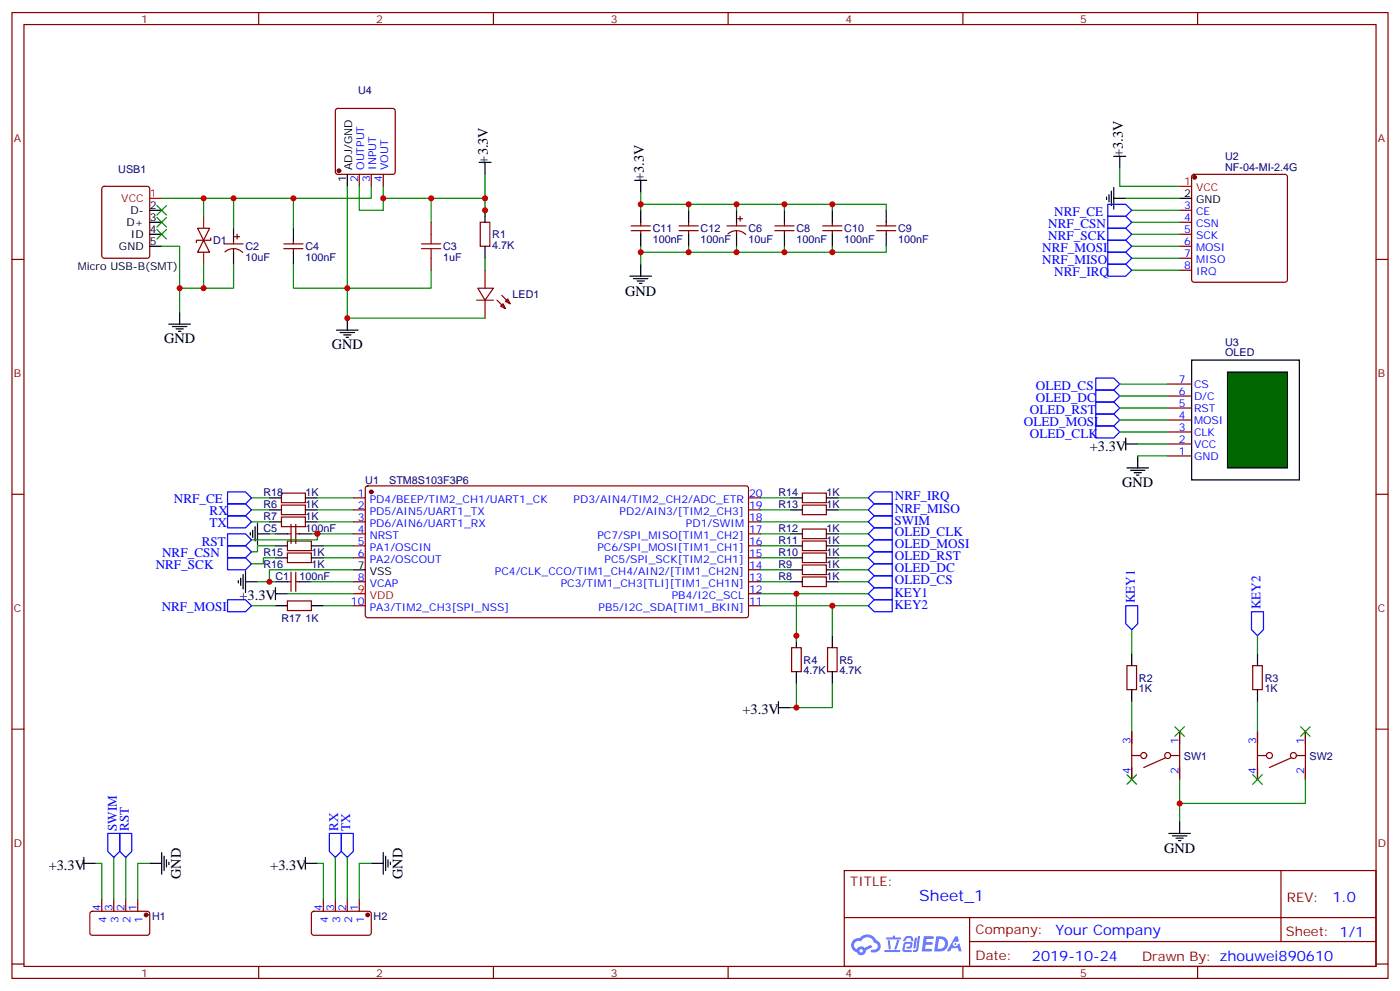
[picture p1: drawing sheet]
<svg xmlns="http://www.w3.org/2000/svg" width="412mm" height="292mm" viewBox="0 0 412 292" stroke-linecap="round" stroke-linejoin="round" font-family="sans-serif">
<g fill="none" stroke="#870000" stroke-width=".35">
<path d="M3.5 3.7h405.4v284.3h-405.4zM7.1 7.2h398.2v277.3h-398.2zM76.2 3.7v3.5M145.3 3.7v3.5M214.5 3.7v3.5M283.6 3.7v3.5M352.8 3.7v3.5M3.5 76.4h3.6M405.3 76.4h3.6M3.5 145.5h3.6M405.3 145.5h3.6M3.5 214.7h3.6"/>
<path d="M405.3 214.7h3.6M248.7 256.3h156.6v28.2h-156.6zM377.3 256.3v20.9M248.7 270.1h156.5M285.6 277.2h119.6M285.6 270.1v14.2M3.5 283.8h3.6M76.2 284.5v3.5M145.3 284.5v3.5M214.5 284.5v3.5M283.6 284.5v3.5M352.8 284.5v3.5"/>
<path d="M405.3 283.8h3.6"/>
</g>
<g fill="#5487ff">
<path d="M272.1 275.6h2.6l.3 .2-.1 .6h-2l-.1 1h1.6l.4 .4-.4 .3h-1.7l-.2 1.2 1.8 .1 .3 .3-.2 .4h-2.9z"/>
<path d="M281.4 275.7h.7l.4 1.3-.7 .3a.74 .74 0 0 0-1.1 .3 .74 .74 0 0 0 .5 1.1 .74 .74 0 0 0 .9-.7l.5-.3 .7 2.4h-.9l-.2-1h-1.9l-.5 1h-.9z"/>
<path d="M269.5 276.1h.6l-.4 2.9a.31 .31 0 0 1-.3 .3 .31 .31 0 0 1-.3-.3z"/>
<path d="M270.4 275.6h.6l-.5 4a.89 .89 0 0 1-.7 .7 .89 .89 0 0 1-.9-.3l1-.5z"/>
<path d="M266.8 275.8l.6-.2 1.2 .1 .5 1.3-.6 .1-.4-.9-1 .1a.95 .95 0 0 1-1 .8l-.1-.2z"/>
<path d="M266.4 277.5l1.8-.2a1.04 1.04 0 0 1 .6 1.1 1.04 1.04 0 0 1-.8 .9h-.7a.29 .29 0 0 1-.3-.4 .29 .29 0 0 1 .3-.2h.7l.2-.8h-1.4l-.4 1.7 1.9 .1a.29 .29 0 0 1 .3 .3 .29 .29 0 0 1-.3 .3h-2l-.4-.3 .2-2.1z"/>
<path d="M260.5 279.7h4.4a.3 .3 0 0 1 .3 .3 .3 .3 0 0 1-.3 .3h-4.3z"/>
<path d="M264.3 276.8h.6l-.5 1.6a1.02 1.02 0 0 1-.7 1.2l-.2-.3z"/>
<path d="M261.5 276.8h.6l.3 2.4-.3 .3-.3-.2z"/>
<path d="M261.1 276h1.9l.2-.5h.5l-.1 .5h1.5a.29 .29 0 0 1 .3 .3 .29 .29 0 0 1-.3 .3h-3.9z"/>
<path d="M275.8 275.6l-.6 4.5h1.4a2.27 2.27 0 0 0 2.7-2.3 2.27 2.27 0 0 0-2.7-2.2zM276.6 276.4a1.5 1.5 0 0 1 1.8 1.6 1.5 1.5 0 0 1-1.9 1.3h-.3z"/>
<path d="M251.4 276.8a2.09 2.09 0 0 0 1 3.5 1.37 1.37 0 0 0 1.5 .9 1.37 1.37 0 0 0 1.1-1.4l2-1-.5-.7-1.8 1a1.4 1.4 0 0 0-2.3 .4 1.32 1.32 0 0 1-.6-1.9 1.32 1.32 0 0 1 1.9-.4 2.02 2.02 0 0 1 2-1.3 2.02 2.02 0 0 1 1.8 1.6 1.09 1.09 0 0 1 1.1 1.4 1.09 1.09 0 0 1-1.6 .7 .41 .41 0 0 0-.5 .3 .41 .41 0 0 0 .4 .5 1.89 1.89 0 0 0 2.4-1.2 1.89 1.89 0 0 0-1.2-2.4 2.98 2.98 0 0 0-5-.6l-1 .1zM253.2 279.9a.52 .52 0 0 1 1 0 .52 .52 0 0 1-1 0z"/>
<circle cx="281.4" cy="277.9" r=".28"/>
</g>
<g fill="none" stroke="#870000" stroke-width=".35">
<path d="M351.2 51.5l.5-.2h26.8l.5 .2 .2 .5v30.4l-.2 .5-.5 .2h-26.8l-.5-.3-.2-.4v-30.4zM66 71.8h5.6M66.3 74.2a3.8 3.8 0 0 1 5.2 .1M68.8 70.7v1.1M68.8 73.2v1.1M69.1 69.7h1.5M69.8 69v1.4M83.6 71.8h5.7M83.6 73.2h5.7M86.4 70.7v1.1M86.4 73.2v1.1M127 65.4v3.6"/>
<path d="M127 76v3.6M141.5 65.4h2.8v7.1h-2.8zM142.9 79.6v5.2M214.1 66.5h5.7M214.4 68.9a3.8 3.8 0 0 1 5.3 .1M217 65.4v1.1M217 67.9v1.1M217.3 64.4h1.4M218 63.7v1.4M228.2 66.5h5.7M228.2 67.9h5.7M231.1 65.4v1.1"/>
<path d="M231.1 67.9v1.1M347.5 61.9h3.5M347.5 65.4h3.5M347.5 69h3.5M347.5 72.5h3.5M347.5 76h3.5M347.5 79.6h3.5M140.4 88.4h4.9M140.8 84.8h4.5l-2.4 3.6zM142.9 88.4v5.3M146.4 88.4l2.5 2.4M147.5 90.1l.7-.7 .7 1.4z"/>
<path d="M147.8 87l2.5 2.4M149.6 88l.7 1.4-1.4-.7zM84.7 157.2h1M85.7 154.3v5.7M87.1 157.2h1.1M87.1 154.3v5.7M104.1 146.6h3.5M104.1 150.1h3.5M104.1 153.6h3.5M104.1 157.2h3.5M107.8 143.3l.5-.2h111.8l.4 .7-.1 37.6-.6 .5-111.8-.1-.4-.6v-37.4zM220.5 146.6h3.5"/>
<path d="M220.5 150.1h3.5M220.5 153.6h3.5M220.5 157.2h3.5M84.7 171.3h1M85.7 168.5v5.6M87.1 171.3h1.1M87.1 168.5v5.6M104.1 160.7h3.5M104.1 164.2h3.5M104.1 171.3h3.5M104.1 178.3h3.5M220.5 160.7h3.5"/>
<path d="M220.5 164.2h3.5M220.5 171.3h3.5M220.5 178.3h3.5M220.5 174.8h3.5M220.5 167.7h3.5M233.2 190.7h2.8v7h-2.8zM243.8 190.7h2.8v7h-2.8zM332 196h2.8v7h-2.8zM369 196h2.8v7h-2.8zM333.4 215.4v14.1M347.5 215.4v14.1M370.4 215.4v14.1"/>
<path d="M384.5 215.4v14.1M333.4 222.4h2.4M343.3 223.1l-6.4 2.9M345 222.4h2.5M370.4 222.4h2.5M380.3 223.1l-6.4 2.9M382.1 222.4h2.4M26.7 268.5l.5-.2h16.5l.4 .7-.1 5.9-.6 .4h-16.5l-.4-.7v-5.6zM30 264.8v3.5M33.5 264.8v3.5M37 264.8v3.5M40.6 264.8v3.5"/>
<circle cx="336.9" cy="222.4" r=".88"/>
<circle cx="344" cy="222.4" r=".88"/>
<circle cx="373.9" cy="222.4" r=".88"/>
<circle cx="381" cy="222.4" r=".88"/>
</g>
<g fill="#870000" stroke="#870000" stroke-width=".35">
<circle cx="109.4" cy="144.8" r=".53"/>
<circle cx="43" cy="269.3" r=".53"/>
<circle cx="351.9" cy="52.2" r=".53"/>
</g>
<g fill="none" stroke="#000" stroke-width=".35">
<path d="M347.5 58.4h3.5M68.8 67.2v3.5M68.8 74.3v3.5M86.4 67.2v3.5M86.4 74.3v3.5M142.9 61.9v3.5M142.9 72.5v3.5M217 61.9v3.5M217 69v3.5M231.1 61.9v3.5M231.1 69v3.5M351 106h31.8v35.3h-31.8z"/>
<path d="M81.1 157.2h3.6M88.2 157.2h3.5M81.1 171.3h3.6M88.2 171.3h3.5M104.1 167.7h3.5M234.6 187.1v3.6M234.6 197.7v3.6M245.2 187.1v3.6M245.2 197.7v3.6M333.4 192.4v3.6M370.4 192.4v3.6M333.4 203v3.6"/>
<path d="M370.4 203v3.6"/>
</g>
<path d="M347.5 54.9h3.5M104.1 174.8h3.5" fill="none" stroke="#f00" stroke-width=".35"/>
<path d="M124.2 73.2h5.6M124.2 71.8h5.6M127 69v2.8M127 73.2v2.8" fill="none" stroke="#a10000" stroke-width=".35"/>
<path d="M361.6 109.5h17.6v28.3h-17.6z" fill="#060" stroke="#000" stroke-width=".35"/>
<g fill="none" stroke="#870000" stroke-width=".35">
<path d="M99 32.1l.5-.2h16.2l.5 .2 .2 .5v18l-.2 .5-.5 .2h-16.2l-.5-.2-.2-.5v-18zM30.2 55.1l.5-.2h12.7l.6 .4 .1 20-.5 .7h-12.9l-.7-.4v-20zM105.8 51.3v3.6M109.4 51.3v3.6M112.9 51.3v3.6M58.2 67.2h3.5l-1.7 3.5zM60 70.7l1.7 3.6h-3.5zM62.1 70v.7h-4.2v.7M185.9 66.5h5.7M185.9 67.9h5.7M188.7 65.4v1.1M188.7 67.9v1.1"/>
<path d="M200 66.5h5.7M200 67.9h5.7M202.8 65.4v1.1M202.8 67.9v1.1M242.4 66.5h5.6M242.4 67.9h5.6M245.2 65.4v1.1M245.2 67.9v1.1M258.2 66.5h5.7M258.2 67.9h5.7M261.1 65.4v1.1M261.1 67.9v1.1"/>
<path d="M344 116.6h7M344 113.1h7M344 134.2h7M344 130.7h7M344 127.2h7M344 123.6h7M344 120.1h7M82.9 148.7h7.1v2.8h-7.1zM82.9 152.2h7.1v2.8h-7.1zM82.9 145.2h7.1v2.8h-7.1zM84.7 159.3h7v2.8h-7zM236.4 159.3h7v2.8h-7z"/>
<path d="M236.4 155.8h7v2.8h-7zM236.4 148.7h7v2.8h-7zM236.4 145.2h7v2.8h-7zM84.7 162.8h7v2.8h-7zM84.7 176.9h7v2.8h-7zM236.4 169.9h7v2.8h-7zM236.4 166.3h7v2.9h-7zM236.4 162.8h7v2.8h-7zM92 268.5l.4-.2h16.5l.5 .7-.1 5.9-.6 .4h-16.5l-.5-.7v-5.6zM95.2 264.8v3.5M98.8 264.8v3.5M102.3 264.8v3.5"/>
<path d="M105.8 264.8v3.5"/>
</g>
<g fill="none" stroke="#000" stroke-width=".35">
<path d="M102.3 51.3v3.6M141.1 47.8h3.5M142.9 47.8v3.5M187 53.1h3.5M188.7 53.1v3.5M326 58v.7M326.7 57.3v2.1M327.4 56.3v4.2M328.1 46h3.5M328.1 58.4h3.5M328.1 55.2v6.4M329.8 46v3.6"/>
<path d="M44.1 61.9h3.5M44.1 65.4h3.5M44.1 69h3.5M44.1 72.5h3.5M188.7 61.9v3.5M188.7 69v3.5M188.7 77.8v3.5M202.8 61.9v3.5M202.8 69v3.5M245.2 61.9v3.5M245.2 69v3.5M261.1 61.9v3.5"/>
<path d="M261.1 69v3.5M49.7 95.4h6.4M50.8 96.1h4.2M51.9 96.8h2.1M52.6 97.5h.7M52.9 91.9v3.5M99.1 97.2h6.4M100.2 97.9h4.2M101.2 98.6h2.2M102 99.3h.7M102.3 93.7v3.5M185.6 81.3h6.3"/>
<path d="M186.6 82h4.3M187.7 82.7h2.1M188.4 83.4h.7M331.6 130.7h3.5M331.6 128.9v3.6M332 137.8h6.3M333 138.5h4.3M334.1 139.2h2.1M334.8 139.9h.7M335.1 134.2v3.6M73.7 156.8v.7M74.4 156.1v2.1"/>
<path d="M75.1 155v4.3M75.8 157.2h3.6M75.8 154v6.3M79.4 150.1h3.5M79.4 153.6h3.5M79.4 146.6h3.5M90 150.1h3.5M90 153.6h3.5M90 146.6h3.5M232.8 150.1h3.6M232.8 157.2h3.6M232.8 146.6h3.6"/>
<path d="M243.4 150.1h3.5M243.4 157.2h3.5M243.4 146.6h3.5M70.2 170.9v.7M70.9 170.2v2.1M71.6 169.2v4.2M72.3 171.3h3.5M72.3 168.1v6.3M81.1 164.2h3.6M81.1 160.7h3.6M81.1 178.3h3.6M81.1 174.8h3.6"/>
<path d="M81.1 173v3.6M91.7 164.2h3.5M91.7 160.7h3.5M91.7 178.3h3.5M232.8 171.3h3.6M232.8 167.7h3.6M232.8 164.2h3.6M232.8 160.7h3.6M243.4 171.3h3.5M243.4 167.7h3.5M243.4 164.2h3.5M243.4 160.7h3.5"/>
<path d="M229.3 208.3h3.5M229.3 206.6v3.5M24.7 254.2h3.5M24.7 252.4v3.5M44.1 254.2h3.5M47.6 251v6.4M48.3 252.1v4.2M49 253.1v2.1M49.7 253.8v.7M90 254.2h3.5M90 252.4v3.5M109.4 254.2h3.5"/>
<path d="M112.9 251v6.4M113.6 252.1v4.2M114.3 253.1v2.1M115 253.8v.7M344.3 245.4h6.4M345.4 246.1h4.2M346.4 246.8h2.1M347.1 247.5h.7M347.5 241.8v3.6"/>
</g>
<g fill="#870000" stroke="#870000" stroke-width=".35">
<circle cx="108.3" cy="269.3" r=".53"/>
<circle cx="99.8" cy="50.3" r=".53"/>
</g>
<path d="M44.1 58.4h3.5" fill="none" stroke="#f00" stroke-width=".35"/>
<path d="M60 63.7v3.5M60 74.3v3.5" fill="none" stroke="#8c2424" stroke-width=".35"/>
<g fill="none" stroke="#00f" stroke-width=".35">
<path d="M326.3 60.1h5.3l1.8 1.8-1.8 1.8h-5.3zM326.3 63.7h5.3l1.8 1.7-1.8 1.8h-5.3zM326.3 67.2h5.3l1.8 1.8-1.8 1.7h-5.3zM326.3 70.7h5.3l1.8 1.8-1.8 1.8h-5.3zM326.3 74.3h5.3l1.8 1.7-1.8 1.8h-5.3zM326.3 77.8h5.3l1.8 1.8-1.8 1.7h-5.3zM322.8 111.3h5.3l1.7 1.8-1.7 1.7h-5.3zM322.8 114.8h5.3l1.7 1.8-1.7 1.8h-5.3zM322.8 118.4h5.3l1.7 1.7-1.7 1.8h-5.3zM322.8 121.9h5.3l1.7 1.7-1.7 1.8h-5.3zM322.8 125.4h5.3l1.7 1.8-1.7 1.7h-5.3zM67 157.2h5.3l1.8 1.7-1.8 1.8h-5.3z"/>
<path d="M67 148.3h5.3l1.8 1.8-1.8 1.8h-5.3zM67 151.9h5.3l1.8 1.7-1.8 1.8h-5.3zM67 144.8h5.3l1.8 1.8-1.8 1.7h-5.3zM255.8 153.6l1.7-1.7h5.3v3.5h-5.3zM255.8 146.6l1.7-1.8h5.3v3.5h-5.3zM255.8 150.1l1.7-1.8h5.3v3.6h-5.3zM255.8 157.2l1.7-1.8h5.3v3.5h-5.3zM67 160.7h5.3l1.8 1.8-1.8 1.7h-5.3zM67 164.2h5.3l1.8 1.8-1.8 1.7h-5.3zM67 176.6h5.3l1.8 1.7-1.8 1.8h-5.3zM255.8 174.8l1.7-1.8h5.3v3.6h-5.3zM255.8 178.3l1.7-1.7h5.3v3.5h-5.3z"/>
<path d="M255.8 171.3l1.7-1.8h5.3v3.5h-5.3zM255.8 167.7l1.7-1.7h5.3v3.5h-5.3zM255.8 164.2l1.7-1.7h5.3v3.5h-5.3zM255.8 160.7l1.7-1.8h5.3v3.6h-5.3zM331.6 178.3h3.5v5.3l-1.7 1.8-1.8-1.8zM368.7 180.1h3.5v5.3l-1.8 1.7-1.7-1.7zM31.7 245.4h3.6v5.2l-1.8 1.8-1.8-1.8zM35.3 245.4h3.5v5.2l-1.8 1.8-1.7-1.8zM97 245.4h3.5v5.2l-1.7 1.8-1.8-1.8zM100.5 245.4h3.6v5.2l-1.8 1.8-1.8-1.8z"/>
</g>
<g fill="none" stroke="#008700" stroke-width=".35">
<path d="M47.6 58.4h38.8v8.8M60 58.4v5.3M68.8 58.4v8.8M102.3 54.9v38.8h40.6M105.8 54.9v7h7.1v-3.5M109.4 54.9v3.5h-23M127 58.4v7M142.9 51.3v7.1h-30v-3.5M142.9 58.4v5.3M188.7 56.6v3.5M329.8 49.6v5.3h17.7M331.6 58.4h15.9"/>
<path d="M47.6 72.5h5.3v19.4M60 77.8v7M68.8 77.8v7h-15.9M86.4 77.8v7h40.6v-5.2M142.9 76v3.6M188.7 61.9v-1.8h14.1v1.8M188.7 72.5v5.3M202.8 60.1h58.3v1.8M202.8 72.5v1.8M217 60.1v1.8M217 72.5v1.8M231.1 60.1v1.8"/>
<path d="M231.1 72.5v1.8M245.2 60.1v1.8M245.2 72.5v1.8M261.1 72.5v1.8h-72.4M333.4 69h14.1M333.4 61.9h14.1M333.4 65.4h14.1M333.4 72.5h14.1M333.4 76h14.1M333.4 79.6h14.1M329.8 113.1h14.2M329.8 116.6h14.2"/>
<path d="M329.8 120.1h14.2M329.8 123.6h14.2M329.8 127.2h14.2M335.1 130.7h8.9M335.1 134.2h8.9M74.1 153.6h5.3M74.1 150.1h5.3M74.1 146.6h5.3M79.4 157.2h1.7M91.7 157.2h1.8M93.5 153.6h10.6M93.5 150.1h10.6"/>
<path d="M93.5 146.6h10.6M104.1 157.2h-10.6v1.7h-19.4M224 153.6h31.8M224 150.1h8.8M224 157.2h8.8M224 146.6h8.8M246.9 150.1h8.9M246.9 157.2h8.9M246.9 146.6h8.9M74.1 178.3h7M75.8 171.3h5.3M81.1 160.7h-5.3v1.8h-1.7"/>
<path d="M81.1 164.2h-3.5v1.8h-3.5M84.7 174.8h19.4M91.7 171.3h12.4M95.2 178.3h8.9M95.2 164.2h8.9M95.2 160.7h8.9M104.1 167.7h-24.7v3.6M224 174.8h31.8M224 171.3h8.8M224 178.3h31.8M224 167.7h8.8M224 164.2h8.8"/>
<path d="M224 160.7h8.8M234.6 174.8v14.1M245.2 178.3v8.8M246.9 171.3h8.9M246.9 167.7h8.9M246.9 164.2h8.9M246.9 160.7h8.9M333.4 185.4v7M370.4 187.1v5.3M234.6 201.3v7h-1.8M245.2 201.3v7h-10.6M333.4 206.6v8.8"/>
<path d="M370.4 206.6v8.8M347.5 229.5v12.3M384.5 229.5v7h-37M28.2 254.2h1.8v10.6M33.5 252.4v12.4M37 252.4v12.4M44.1 254.2h-3.5v10.6M93.5 254.2h1.7v10.6M98.8 252.4v12.4M102.3 252.4v12.4M109.4 254.2h-3.6v10.6"/>
</g>
<g fill="#c00">
<circle cx="60" cy="84.8" r=".88"/>
<circle cx="234.6" cy="208.3" r=".88"/>
<circle cx="231.1" cy="74.3" r=".88"/>
<circle cx="202.8" cy="74.3" r=".88"/>
<circle cx="217" cy="60.1" r=".88"/>
<circle cx="245.2" cy="60.1" r=".88"/>
<circle cx="202.8" cy="60.1" r=".88"/>
<circle cx="231.1" cy="60.1" r=".88"/>
<circle cx="188.7" cy="74.3" r=".88"/>
<circle cx="217" cy="74.3" r=".88"/>
<circle cx="245.2" cy="74.3" r=".88"/>
<circle cx="188.7" cy="60.1" r=".88"/>
<circle cx="52.9" cy="84.8" r=".88"/>
<circle cx="102.3" cy="84.8" r=".88"/>
<circle cx="112.9" cy="58.4" r=".88"/>
<circle cx="347.5" cy="236.5" r=".88"/>
<circle cx="79.4" cy="171.3" r=".88"/>
<circle cx="127" cy="58.4" r=".88"/>
<circle cx="142.9" cy="61.9" r=".88"/>
<circle cx="142.9" cy="58.4" r=".88"/>
<circle cx="234.6" cy="187.1" r=".88"/>
<circle cx="102.3" cy="93.7" r=".88"/>
<circle cx="93.5" cy="157.2" r=".88"/>
<circle cx="60" cy="58.4" r=".88"/>
<circle cx="86.4" cy="58.4" r=".88"/>
<circle cx="68.8" cy="58.4" r=".88"/>
<circle cx="234.6" cy="174.8" r=".88"/>
<circle cx="245.2" cy="178.3" r=".88"/>
</g>
<g fill="#c00" stroke="#008700" stroke-width=".35">
<path d="M46.2 60.5l2.8 2.8zM49 60.5l-2.8 2.8z"/>
<path d="M46.2 64l2.8 2.9zM49 64l-2.8 2.9z"/>
<path d="M46.2 67.6l2.8 2.8zM49 67.6l-2.8 2.8z"/>
<path d="M346.1 214l2.8 2.8zM348.9 214l-2.8 2.8z"/>
<path d="M332 228.1l2.8 2.8zM332 230.9l2.8-2.8z"/>
<path d="M383.1 214l2.8 2.8zM383.1 216.8l2.8-2.8z"/>
<path d="M369 228.1l2.8 2.8zM371.8 228.1l-2.8 2.8z"/>
</g>
<text font-size="4.6" fill="#00f" x="270.8" y="265.3">Sheet_1</text>
<g font-size="4.2">
<text x="330.7" y="46.3" transform="rotate(-90 330.7 46.3)">+3.3V</text>
<text x="143.7" y="48.2" transform="rotate(-90 143.7 48.2)">+3.3V</text>
<text x="189.6" y="53.4" transform="rotate(-90 189.6 53.4)">+3.3V</text>
<text x="184.1" y="87.1">GND</text>
<text x="48.3" y="101.1">GND</text>
<text x="97.7" y="102.8">GND</text>
<text x="321" y="132.6">+3.3V</text>
<text x="330.6" y="143.5">GND</text>
<text x="70.6" y="176.7">+3.3V</text>
<text x="218.7" y="210.3">+3.3V</text>
<text x="342.9" y="251">GND</text>
<text x="14.3" y="256.1">+3.3V</text>
<text x="79.6" y="256.1">+3.3V</text>
<text x="53.3" y="258.8" transform="rotate(-90 53.3 258.8)">GND</text>
<text x="118.5" y="258.8" transform="rotate(-90 118.5 258.8)">GND</text>
</g>
<g font-size="4.2" fill="#00f">
<text x="392.5" y="265.6">1.0</text>
<text x="310.9" y="275.1">Your Company</text>
<text x="304" y="282.9">2019-10-24</text>
</g>
<g font-size="3.9" fill="#00f">
<text x="310.5" y="63.5">NRF_CE</text>
<text x="308.8" y="67">NRF_CSN</text>
<text x="308.8" y="70.5">NRF_SCK</text>
<text x="307" y="74.1">NRF_MOSI</text>
<text x="307" y="77.6">NRF_MISO</text>
<text x="310.5" y="81.1">NRF_IRQ</text>
<text x="305.2" y="114.7">OLED_CS</text>
<text x="305.2" y="118.2">OLED_DC</text>
<text x="301.6" y="125.3">OLED_MOSI</text>
<text x="303.4" y="121.8">OLED_RST</text>
<text x="303.4" y="128.8">OLED_CLK</text>
<text x="51.3" y="148.2">NRF_CE</text>
<text x="263.6" y="147.3">NRF_IRQ</text>
<text x="61.7" y="151.7">RX</text>
<text x="61.7" y="155.2">TX</text>
<text x="263.5" y="154.5">SWIM</text>
<text x="263.6" y="150.9">NRF_MISO</text>
<text x="59.4" y="160.7">RST</text>
<text x="263.6" y="161.5">OLED_MOSI</text>
<text x="263.6" y="157.9">OLED_CLK</text>
<text x="45.9" y="167.6">NRF_SCK</text>
<text x="47.8" y="164.1">NRF_CSN</text>
<text x="263.6" y="165">OLED_RST</text>
<text x="263.6" y="172">OLED_CS</text>
<text x="263.6" y="168.5">OLED_DC</text>
<text x="47.6" y="179.9">NRF_MOSI</text>
<text x="263.5" y="175.7">KEY1</text>
<text x="263.5" y="179.2">KEY2</text>
<text x="334.2" y="177.7" transform="rotate(-90 334.2 177.7)">KEY1</text>
<text x="371.3" y="179.4" transform="rotate(-90 371.3 179.4)">KEY2</text>
<text x="34.4" y="244.7" transform="rotate(-90 34.4 244.7)">SWIM</text>
<text x="37.9" y="244.7" transform="rotate(-90 37.9 244.7)">RST</text>
<text x="99.6" y="244.7" transform="rotate(-90 99.6 244.7)">RX</text>
<text x="103.2" y="244.7" transform="rotate(-90 103.2 244.7)">TX</text>
</g>
<g font-size="3.9" fill="#800">
<text x="250.5" y="260.9">TITLE:</text>
<text x="379.1" y="265.6">REV:</text>
<text x="287.4" y="275.1">Company:</text>
<text x="378.7" y="275.7">Sheet: 1/1</text>
<text x="287.4" y="282.8">Date:</text>
<text x="336.4" y="282.8">Drawn By: zhouwei890610</text>
</g>
<g font-size="3.2" fill="#800">
<text x="41.6" y="6.7">1</text>
<text x="110.8" y="6.7">2</text>
<text x="179.9" y="6.7">3</text>
<text x="249.1" y="6.7">4</text>
<text x="318.2" y="6.7">5</text>
<text x="4.1" y="41.8">A</text>
<text x="405.9" y="41.8">A</text>
<text x="4.1" y="110.9">B</text>
<text x="405.9" y="110.9">B</text>
<text x="4.1" y="180.1">C</text>
<text x="405.9" y="180.1">C</text>
<text x="4.1" y="249.2">D</text>
<text x="405.9" y="249.2">D</text>
<text x="41.6" y="287.5">1</text>
<text x="110.8" y="287.5">2</text>
<text x="179.9" y="287.5">3</text>
<text x="249.1" y="287.5">4</text>
<text x="318.2" y="287.5">5</text>
</g>
<g font-size="3.2" fill="#000080">
<text x="105.5" y="27.7">U4</text>
<text x="360.9" y="47.1">U2</text>
<text x="34.8" y="50.9">USB1</text>
<text x="360.9" y="50.3">NF-04-MI-2.4G</text>
<text x="62.8" y="71.9">D1</text>
<text x="145" y="70.1">R1</text>
<text x="192.3" y="71.4">100nF</text>
<text x="192.3" y="68.3">C11</text>
<text x="206.4" y="71.4">100nF</text>
<text x="206.4" y="68.3">C12</text>
<text x="220.5" y="71.6">10uF</text>
<text x="220.5" y="68.3">C6</text>
<text x="234.6" y="71.4">100nF</text>
<text x="234.6" y="68.3">C8</text>
<text x="248.7" y="71.4">100nF</text>
<text x="248.7" y="68.3">C10</text>
<text x="264.6" y="71.4">100nF</text>
<text x="264.6" y="68.3">C9</text>
<text x="72.3" y="76.9">10uF</text>
<text x="72.3" y="73.6">C2</text>
<text x="90" y="76.7">100nF</text>
<text x="90" y="73.6">C4</text>
<text x="130.5" y="76.8">1uF</text>
<text x="130.5" y="73.6">C3</text>
<text x="145" y="73.3">4.7K</text>
<text x="151" y="87.8">LED1</text>
<text x="360.9" y="101.8">U3</text>
<text x="360.9" y="105">OLED</text>
<text x="107.6" y="142.6">U1</text>
<text x="114.7" y="142.6">STM8S103F3P6</text>
<text x="77.6" y="149.6">R6</text>
<text x="77.6" y="146.1">R18</text>
<text x="90" y="149.6">1K</text>
<text x="90" y="146.1">1K</text>
<text x="229.3" y="149.6">R13</text>
<text x="229.3" y="146.1">R14</text>
<text x="243.4" y="149.6">1K</text>
<text x="243.4" y="146.1">1K</text>
<text x="77.6" y="153.1">R7</text>
<text x="90" y="153.1">1K</text>
<text x="77.6" y="156.6">C5</text>
<text x="90" y="156.6">100nF</text>
<text x="229.3" y="160.2">R11</text>
<text x="229.3" y="156.6">R12</text>
<text x="243.4" y="160.2">1K</text>
<text x="243.4" y="156.6">1K</text>
<text x="77.6" y="163.7">R15</text>
<text x="77.6" y="167.2">R16</text>
<text x="91.7" y="163.7">1K</text>
<text x="91.7" y="167.2">1K</text>
<text x="229.3" y="167.2">R9</text>
<text x="229.3" y="163.7">R10</text>
<text x="243.4" y="167.2">1K</text>
<text x="243.4" y="163.7">1K</text>
<text x="81.1" y="170.8">C1</text>
<text x="88.2" y="170.8">100nF</text>
<text x="229.3" y="170.8">R8</text>
<text x="243.4" y="170.8">1K</text>
<text x="82.9" y="183.1">R17</text>
<text x="90" y="183.1">1K</text>
<text x="236.7" y="195.4">R4</text>
<text x="247.3" y="195.4">R5</text>
<text x="236.7" y="198.5">4.7K</text>
<text x="247.3" y="198.5">4.7K</text>
<text x="335.5" y="203.8">1K</text>
<text x="335.5" y="200.6">R2</text>
<text x="372.5" y="203.8">1K</text>
<text x="372.5" y="200.6">R3</text>
<text x="348.7" y="223.6">SW1</text>
<text x="385.8" y="223.6">SW2</text>
<text x="44.8" y="270.9">H1</text>
<text x="110.1" y="270.9">H2</text>
</g>
<g font-size="3.2">
<text x="102" y="53.5" transform="rotate(-90 102 53.5)">1</text>
<text x="103.7" y="50" transform="rotate(-90 103.7 50)">ADJ/GND</text>
<text x="348.8" y="58">2</text>
<text x="352.3" y="59.8">GND</text>
<text x="38.4" y="63">D-</text>
<text x="44.1" y="61.6">2</text>
<text x="44.1" y="65.1">3</text>
<text x="37.3" y="66.5">D+</text>
<text x="38.6" y="70">ID</text>
<text x="44.1" y="68.6">4</text>
<text x="35.1" y="73.6">GND</text>
<text x="44.1" y="72.1">5</text>
<text x="22.9" y="79.4">Micro USB-B(SMT)</text>
<text x="105.4" y="167.4">7</text>
<text x="108.9" y="169.2">VSS</text>
</g>
<g font-size="3.2" fill="#00f">
<text x="105.5" y="53.5" transform="rotate(-90 105.5 53.5)">2</text>
<text x="107.2" y="50" transform="rotate(-90 107.2 50)">OUTPUT</text>
<text x="109" y="53.5" transform="rotate(-90 109 53.5)">3</text>
<text x="110.8" y="50" transform="rotate(-90 110.8 50)">INPUT</text>
<text x="112.5" y="53.5" transform="rotate(-90 112.5 53.5)">4</text>
<text x="114.3" y="50" transform="rotate(-90 114.3 50)">VOUT</text>
<text x="348.8" y="61.6">3</text>
<text x="348.8" y="65.1">4</text>
<text x="352.3" y="63.3">CE</text>
<text x="348.8" y="68.6">5</text>
<text x="352.3" y="66.9">CSN</text>
<text x="352.3" y="70.4">SCK</text>
<text x="348.8" y="72.1">6</text>
<text x="348.8" y="75.7">7</text>
<text x="352.3" y="73.9">MOSI</text>
<text x="352.3" y="77.4">MISO</text>
<text x="348.8" y="79.2">8</text>
<text x="352.3" y="81">IRQ</text>
<text x="347.2" y="112.7">7</text>
<text x="347.2" y="119.8">5</text>
<text x="347.2" y="116.2">6</text>
<text x="351.7" y="117.7">D/C</text>
<text x="351.7" y="114.1">CS</text>
<text x="347.2" y="123.3">4</text>
<text x="351.7" y="124.7">MOSI</text>
<text x="351.7" y="121.2">RST</text>
<text x="347.2" y="130.4">2</text>
<text x="347.2" y="126.8">3</text>
<text x="351.7" y="131.8">VCC</text>
<text x="351.7" y="128.2">CLK</text>
<text x="347.2" y="133.9">1</text>
<text x="351.7" y="135.3">GND</text>
<text x="105.4" y="146.2">1</text>
<text x="105.4" y="149.8">2</text>
<text x="108.9" y="148">PD4/BEEP/TIM2_CH1/UART1_CK</text>
<text x="169" y="148">PD3/AIN4/TIM2_CH2/ADC_ETR</text>
<text x="220.7" y="149.8">19</text>
<text x="220.7" y="146.2">20</text>
<text x="105.4" y="153.3">3</text>
<text x="108.9" y="151.5">PD5/AIN5/UART1_TX</text>
<text x="108.9" y="155">PD6/AIN6/UART1_RX</text>
<text x="182.5" y="151.5">PD2/AIN3/[TIM2_CH3]</text>
<text x="202.1" y="155">PD1/SWIM</text>
<text x="220.7" y="153.3">18</text>
<text x="105.4" y="156.8">4</text>
<text x="105.4" y="160.3">5</text>
<text x="108.9" y="158.6">NRST</text>
<text x="176" y="158.6">PC7/SPI_MISO[TIM1_CH2]</text>
<text x="220.7" y="160.3">16</text>
<text x="220.7" y="156.8">17</text>
<text x="105.4" y="163.9">6</text>
<text x="108.9" y="162.1">PA1/OSCIN</text>
<text x="108.9" y="165.6">PA2/OSCOUT</text>
<text x="176" y="162.1">PC6/SPI_MOSI[TIM1_CH1]</text>
<text x="178.1" y="165.6">PC5/SPI_SCK[TIM2_CH1]</text>
<text x="220.7" y="167.4">14</text>
<text x="220.7" y="163.9">15</text>
<text x="105.4" y="170.9">8</text>
<text x="108.9" y="172.7">VCAP</text>
<text x="145.8" y="169.2">PC4/CLK_CCO/TIM1_CH4/AIN2/[TIM1_CH2N]</text>
<text x="165.2" y="172.7">PC3/TIM1_CH3[TLI][TIM1_CH1N]</text>
<text x="220.7" y="170.9">13</text>
<text x="103.4" y="178">10</text>
<text x="108.9" y="179.7">PA3/TIM2_CH3[SPI_NSS]</text>
<text x="176.3" y="179.7">PB5/I2C_SDA[TIM1_BKIN]</text>
<text x="197.9" y="176.2">PB4/I2C_SCL</text>
<text x="220.7" y="178">11</text>
<text x="220.7" y="174.4">12</text>
<text x="333" y="218.9" transform="rotate(-90 333 218.9)">3</text>
<text x="347.1" y="218.9" transform="rotate(-90 347.1 218.9)">1</text>
<text x="370.1" y="218.9" transform="rotate(-90 370.1 218.9)">3</text>
<text x="384.2" y="218.9" transform="rotate(-90 384.2 218.9)">1</text>
<text x="333" y="228" transform="rotate(-90 333 228)">4</text>
<text x="347.1" y="228" transform="rotate(-90 347.1 228)">2</text>
<text x="370.1" y="228" transform="rotate(-90 370.1 228)">4</text>
<text x="384.2" y="228" transform="rotate(-90 384.2 228)">2</text>
<text x="29.6" y="268.1" transform="rotate(-90 29.6 268.1)">4</text>
<text x="33.2" y="268.1" transform="rotate(-90 33.2 268.1)">3</text>
<text x="36.7" y="268.1" transform="rotate(-90 36.7 268.1)">2</text>
<text x="40.2" y="268.1" transform="rotate(-90 40.2 268.1)">1</text>
<text x="94.9" y="268.1" transform="rotate(-90 94.9 268.1)">4</text>
<text x="98.4" y="268.1" transform="rotate(-90 98.4 268.1)">3</text>
<text x="102" y="268.1" transform="rotate(-90 102 268.1)">2</text>
<text x="105.5" y="268.1" transform="rotate(-90 105.5 268.1)">1</text>
<text x="31.4" y="271.6" transform="rotate(-90 31.4 271.6)">4</text>
<text x="34.9" y="271.6" transform="rotate(-90 34.9 271.6)">3</text>
<text x="38.5" y="271.6" transform="rotate(-90 38.5 271.6)">2</text>
<text x="42" y="271.6" transform="rotate(-90 42 271.6)">1</text>
<text x="96.7" y="271.6" transform="rotate(-90 96.7 271.6)">4</text>
<text x="100.2" y="271.6" transform="rotate(-90 100.2 271.6)">3</text>
<text x="103.7" y="271.6" transform="rotate(-90 103.7 271.6)">2</text>
<text x="107.2" y="271.6" transform="rotate(-90 107.2 271.6)">1</text>
</g>
<g font-size="3.2" fill="#f00">
<text x="35.7" y="59.4">VCC</text>
<text x="44.1" y="58">1</text>
<text x="348.8" y="54.5">1</text>
<text x="352.3" y="56.3">VCC</text>
<text x="105.4" y="174.4">9</text>
<text x="108.9" y="176.2">VDD</text>
</g>
</svg>
